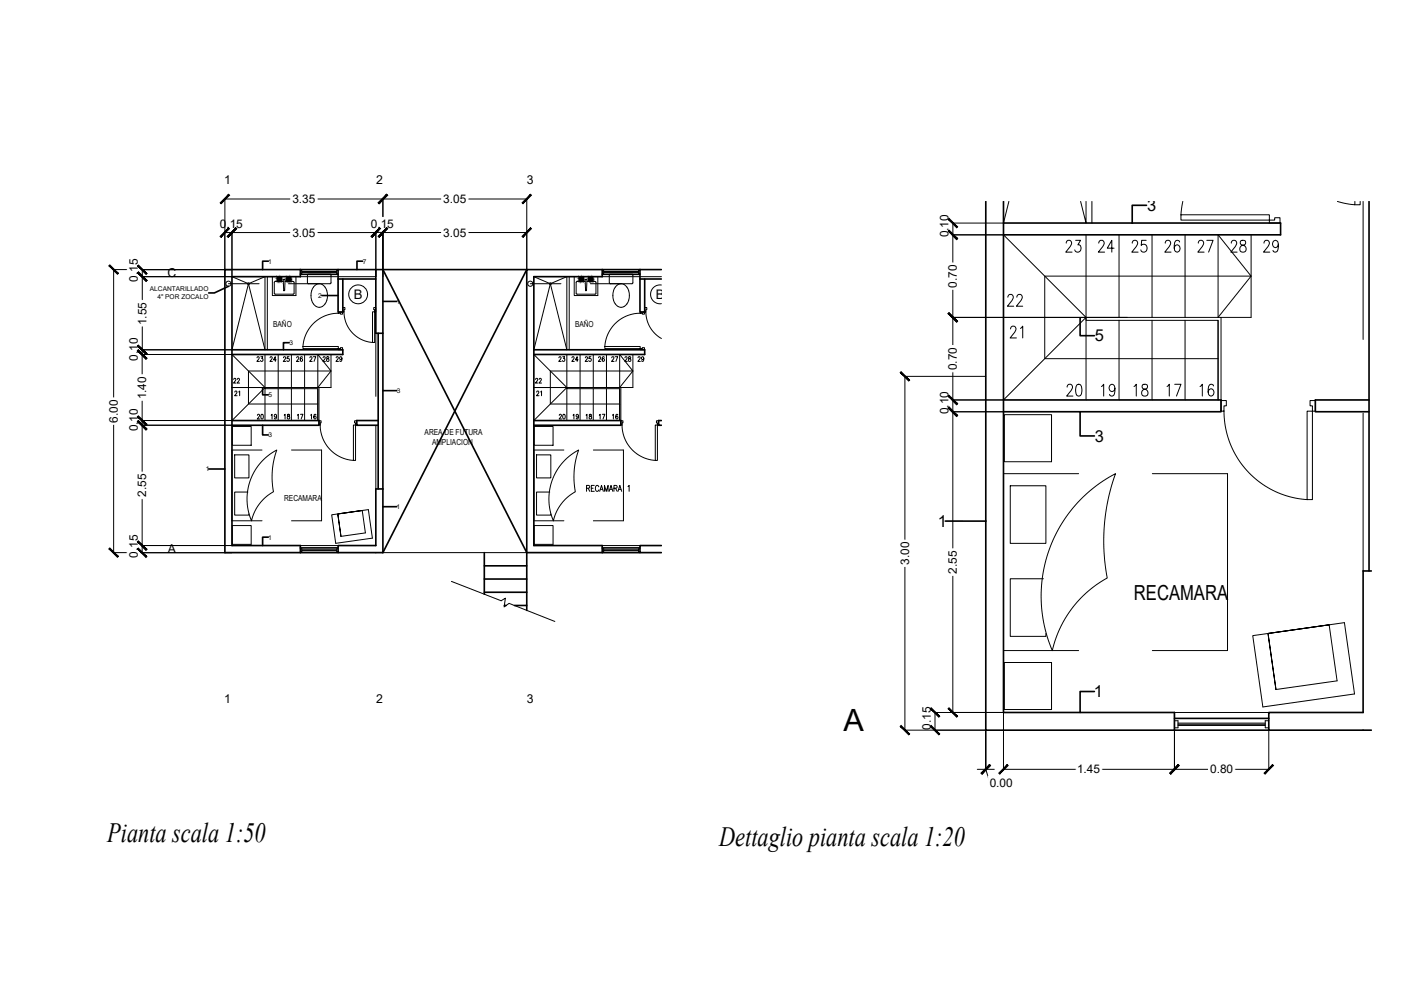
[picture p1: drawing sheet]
<svg xmlns="http://www.w3.org/2000/svg" width="594mm" height="420mm" viewBox="0 0 594 420" stroke-linecap="round" stroke-linejoin="round" font-family="sans-serif">
<!-- layer: A-FURN -->
<g fill="none" stroke="#000" stroke-width=".42">
<path d="M427.8 85.4l-2.3 9.2M458.2 85.4l2.3 9.2v-9.2M463 85.4v9.2M98.4 117.3l6.6 2.8M113.4 117.3v31M115.5 117.3v8h10v-8M120.1 118.4h.8l-.2 4.8h-.4zM120.1 119.3l-3.7 .2v5l8.1 .2 .2-5.2-3.8-.2M130.8 116.3h9.2l.4 .4-.2 3.5-9.4 .1M130.8 116.3l-.4 .4v3.2l.4 .4M226.4 117.3l6.6 2.8M241.4 117.3v31"/>
<path d="M243.5 117.3v8h10v-8M248.1 118.4h.8l-.2 4.8h-.4zM248.1 119.3l-3.7 .2v5l8.1 .2 .2-5.2-3.8-.2M258.4 116.5l9.8-.2 .1 3.8-9.7 .1zM105.3 120.7l-6.9 27.6M105.7 120.1l6.7-2.8v31l-6.9-27.6M133.4 121.1a3.1 3.1 0 0 1 3.3-.5 3.1 3.1 0 0 1 1.9 2.7 5.2 5.2 0 0 1-3.2 7 5.2 5.2 0 0 1-3.2-7zM233.3 120.7l-6.9 27.6M233.7 120.1l6.7-2.8v31l-6.9-27.6M261.4 121.1a3.1 3.1 0 0 1 3.3-.5 3.1 3.1 0 0 1 1.9 2.7 5.2 5.2 0 0 1-3.2 7 5.2 5.2 0 0 1-3.1-7.4zM425.9 175.8h20v20h-20zM98.5 180.8h8v8h-8z"/>
<path d="M99.5 192.9h6.1v9.7h-6.1zM111.1 190.8h-12.7v30h12.7M111.9 194.8l2.2-1.9 3.3-2.1a33.6 33.6 0 0 0-1.4 17.7 18.9 18.9 0 0 0-9.4 12.3 23.4 23.4 0 0 1 5.3-26zM123.6 190.8h12.8v30h-12.8M226.5 180.8h8v8h-8zM227.5 192.9h6.1v9.7h-6.1zM239.1 190.8h-12.7v30h12.7M239.9 194.8l2.2-1.9 3.3-2.1a33.6 33.6 0 0 0-1.4 17.7 18.9 18.9 0 0 0-9.4 12.3 23.4 23.4 0 0 1 5.3-26zM251.6 190.8h12.8v30h-12.8M105.1 208.6h-5.6v9.8h6.1v-.5M153.6 216.4l-10.4 1.5 1.4 9.5-1.4-9.5 10.4-1.5 1.3 9.5-10.3 1.5M233.1 208.6h-5.6v9.8h6.1v-.5"/>
<path d="M428.4 206h15.1v24.4h-15.1zM457.4 200.8h-31.9v75h31.9M459.1 210.9a58.7 58.7 0 0 1 13.9-10.1 83.8 83.8 0 0 0-3.5 44.3 47 47 0 0 0-23.3 30.7 58.5 58.5 0 0 1 12.9-64.9zM488.6 200.8h31.9v75h-31.9M98.5 222.8h8v8h-8zM226.5 222.8h8v8h-8zM442.4 245.4h-14v24.4h15.1v-1.2M563.6 264.9l-25.9 3.7 3.4 23.7-3.4-23.7 25.9-3.7 3.4 23.8-25.9 3.6M425.9 280.9h20v19.9h-20z"/>
<circle cx="96.9" cy="120.3" r="1.1"/>
<circle cx="105.4" cy="120.3" r=".4"/>
<circle cx="224.9" cy="120.3" r="1.1"/>
<circle cx="233.4" cy="120.3" r=".4"/>
</g>
<!-- layer: A-WALL-FULL-EXTR -->
<path d="M418 85.4v224.2h80v-7.5h-72.5v-216.7M95.4 114.3h32v3h-29v114h29v3h-32zM159.4 114.3h3v27h-3zM223.4 114.3h32v3h-29v114h29v3h-32zM159.4 207.3h3v27h-19v-3h16zM280.5 231.3h-9.1v3h9.1M581.5 242.1h-3.5v60h-40v7.5h43.5" fill="none" stroke="#000" stroke-width=".7"/>
<!-- layer: A-WALL-FULL-INTR -->
<g fill="none" stroke="#000" stroke-width=".7">
<path d="M425.5 94.6h117.5v5h-117.5M580.5 85.4v156.7M143.4 118.3v14h2v-14M143.4 118.3h16M159.4 114.3h-16v4M271.4 118.3v14h2v-14M271.4 118.3h9.1M280.5 114.3h-9.1v4M98.4 148.3h47v2h-47M160.4 141.3v66M162.4 141.3v66M226.4 148.3h47v2h-47"/>
<path d="M98.4 178.3h36.9v2h-36.9M160.4 178.3h-9.1v2h9.1M226.4 178.3h36.9v2h-36.9M280.5 178.3h-1.2v2h1.2M425.5 169.6h92.3v5h-92.3M580.5 169.6h-22.7v5h22.7"/>
</g>
<!-- layer: A-FLOR-STRS -->
<g fill="none" stroke="#000" stroke-width=".42">
<path d="M425.5 99.6l35 35M460.5 99.6v35h-35h52.4M474.5 99.6v35M488.5 99.6v35M502.5 99.6v35M516.5 99.6v35M530.5 99.6v35h-12.7M460.5 134.6h57.3v35M460.5 134.6v1.2h56v33.8v-33.8M474.5 135.8v33.8M488.5 135.8v33.8M502.5 135.8v33.8"/>
<path d="M98.4 150.3l14 14M112.4 150.3v14h-14h20.9M118 150.3v14M123.6 150.3v14M129.2 150.3v14M134.8 150.3v14M140.4 150.3v14h-5.1M226.4 150.3l14 14M240.4 150.3v14h-14h20.9M246 150.3v14M251.6 150.3v14M257.2 150.3v14"/>
<path d="M262.8 150.3v14M268.4 150.3v14h-5.1M98.4 178.3l14-14v14M112.4 164.3h22.9v14M112.4 164.3v.5h22.4v13.5v-13.5M118 164.8v13.5M123.6 164.8v13.5M129.2 164.8v13.5M226.4 178.3l14-14v14M240.4 164.3h22.9v14M240.4 164.3v.5h22.4v13.5v-13.5M246 164.8v13.5"/>
<path d="M251.6 164.8v13.5M257.2 164.8v13.5M425.5 169.6l35-35v35"/>
</g>
<!-- layer: A-FLOR-OVHD -->
<g fill="none" stroke="#000" stroke-width=".42">
<path d="M516.5 99.6l14 17.5h-87.5v35h73.5M578 85.4v58.5M127.4 117.3h32M130.4 116.3h10M255.4 117.3h25.1M258.4 116.3h10M530.5 117.1l-14 17.5M96.9 120.3h13M122.4 120.3h13M224.9 120.3h13M250.4 120.3h13M134.8 150.3l5.6 7h-35v14h29.4"/>
<path d="M140.4 157.3l-5.6 7M159.4 141.3v26.7M262.8 150.3l5.6 7h-35v14h29.4M268.4 157.3l-5.6 7M578 175.2v66.9M159.4 180.5v26.8M127.4 231.3h16M255.4 231.3h16M191.4 246.5l21.1 8.2 1.8-1.1-.5 3.7 2.1-1.5 19.4 7.7M498 302.1h40"/>
</g>
<!-- layer: A-FLOR-LEVL -->
<g fill="none" stroke="#000" stroke-width=".7">
<path d="M127.4 114.3h16M127.4 116.3h16M255.4 114.3h16M255.4 116.3h16M127.4 234.3h16M127.4 232.3h16M162.4 234.3l61-120h-61l61 120v24.5M205.4 234.3v17.6M205.4 239.9h18M255.4 234.3h16M255.4 232.3h16M205.4 251.1h18"/>
<path d="M205.4 245.5h18M213.9 256.7h.7M218.1 256.7h5.3M498 309.6h40M498 304.6h40"/>
</g>
<!-- layer: A-GLAZ-FULL -->
<g fill="none" stroke="#000" stroke-width=".42">
<path d="M127.4 114.7h.6v1.2h-.6M128 115.3h14.8M128 115.1h14.8M128 115.5h14.8M143.4 114.7h-.6v1.2h.6M255.4 114.7h.6v1.2h-.6M256 115.3h14.8M256 115.1h14.8M256 115.5h14.8M271.4 114.7h-.6v1.2h.6M127.4 232.7h.6v1.2h-.6M128 233.3h14.8"/>
<path d="M128 233.5h14.8M128 233.1h14.8M143.4 232.7h-.6v1.2h.6M255.4 232.7h.6v1.2h-.6M256 233.3h14.8M256 233.5h14.8M256 233.1h14.8M271.4 232.7h-.6v1.2h.6M498 305.6h1.5v3h-1.5M499.5 307.1h37M499.5 307.6h37M499.5 306.6h37"/>
<path d="M538 305.6h-1.5v3h1.5"/>
</g>
<!-- layer: A-DOOR-FULL -->
<g fill="none" stroke="#000" stroke-width=".42">
<path d="M500.8 91.1h37.5v2.2h-37.5zM501.6 85.4l-.8 5.7M538.3 93.3h2.2v-1h2.3v2.3h-4.5zM567.1 85.4l4 1 3.4 .4v-1.4M576.8 85.4v1.4h-2.3M143.5 132.8a15 15 0 0 0-15 14.1M143.5 132.3h1.8v.9l-1.8-.4zM145.9 132.2l.4-1.8h-.9v1.8h.5a13.1 13.1 0 0 0 12.1 13v-13h.9v13h-.9M158.5 130.4h.9v1.8h-.5zM271.5 132.8a15 15 0 0 0-15 14.1M271.5 132.3h1.8v.9l-1.8-.4zM273.9 132.2l.4-1.8h-.9v1.8h.5a13 13 0 0 0 6.6 11.3"/>
<path d="M128.5 146.9h15v.9h-15zM143.5 147.8l1.8-.4v.9h-1.8zM256.5 146.9h15v.9h-15zM271.5 147.8l1.8-.4v.9h-1.8zM150.4 178.4h.9v1.8h-.5zM278.4 178.4h.9v1.8h-.5zM517.8 169.8h2.2v2.3h-1v2.2h-1.2zM519 174.3a37.6 37.6 0 0 0 35.3 37.5M554.3 174.3h2.2v37.5h-2.2zM555.5 169.8h2.3v4.5h-1.3v-2.2h-1zM135.8 180.2a15.1 15.1 0 0 0 14.1 15M149.9 180.2h.9v15h-.9z"/>
<path d="M263.8 180.2a15.1 15.1 0 0 0 14.1 15M277.9 180.2h.9v15h-.9z"/>
</g>
<!-- layer: 0 -->
<g fill="none" stroke="#000" stroke-width=".7">
<path d="M480.1 94.6h.1M486.2 87h-6.1v7.6M113.8 110.7h-2.4v3.6M153.8 110.7h-2.4v3.6M96.9 121.4l-6 2.8h-2.4M136.5 125.3h6.9M162.4 127.8h5.8M458 135v7.3h6.1M122.6 145.3h-2.4v3M111.4 164.5v2.9h2.4M162.4 165.6h5.8M458 174.6v10.2h6.1"/>
<path d="M88.5 198.8h6.9M111.4 180.3v4.1h2.4M162.4 214.8h5.8M113.8 227.7h-2.4v3.6M400.8 220.9h17.2M418 220.9h.1M464.1 293.2h-6.1v8.9"/>
</g>
<!-- layer: A-ANNO-TEXT -->
<g fill="none" stroke="#000" stroke-width=".42">
<path d="M95.3 98.5v18.8M95.3 98.6h28.8M95.4 84.3v30M95.4 84.4h28.7M98.4 98.5v18.8M133.6 98.6h25.8M133.6 84.4h54.5M162.4 98.6h25.7M162.4 84.3v33M162.4 98.5h-3v18.8M197.6 98.6h25.8M197.6 84.4h25.8"/>
<path d="M223.4 84.3v30M404 99.6h21.5M425.5 94.6h-21.4l-.1 17.7M48.1 114.3h47.2M48.2 114.3v55.3M60.3 117.3h38M98.3 114.4h-38v13.8M60.3 137.4v22.3M280.5 120.8a4 4 0 0 0-4.6 4 4 4 0 0 0 4.6 3.9M404 134.6h21.5M404 121.8v25.5M60.2 148.3h38.1"/>
<path d="M60.2 150.3h38.1M383.6 159.6h34.4M383.7 159.6v70.2M404 156.8v76.7M48.2 179v55.3M60.2 178.3h38.1M60.3 168.9v32.1M404 169.6h21.5M404 174.6h21.5M60.2 180.3h38.1M60.3 210.6v23.8M140.6 218.3l15.6-2.2 1.7 12.1-15.5 2.2z"/>
<path d="M248.7 207l1.2-.1v-1l-1.2-.1v2.5M249.4 207l.7 1.3M250.7 207h.8M252 205.8h-1.3v2.5h1.3M253.9 206.4a.74 .74 0 0 0-.9-.6 .74 .74 0 0 0-.5 1v.6a.74 .74 0 0 0 .5 .9 .74 .74 0 0 0 .9-.6M254.3 208.3l.8-2.5 .7 2.5M254.6 207.5h.9M256.3 208.3v-2.5l.8 2.5 .7-2.5v2.5M258.3 208.3l.8-2.5 .8 2.5M258.6 207.5h1M260.3 207l1.2-.1v-1l-1.2-.1v2.5M261 207l.7 1.3"/>
<path d="M262.1 208.3l.7-2.5 .8 2.5M262.4 207.5h.9M266.3 206.3l.5-.5v2.5M48.1 234.3h47.2M60.2 231.3h38.1M60.2 234.4h38.1M383.7 239.3v70.3M404 243.1v59M531.2 269.5l38.9-5.5 4.3 30.2-38.9 5.5zM383.6 309.6h34.4M396.4 302.1h29.1M396.5 302.1v7.5"/>
<path d="M418 309.6v16.6v-16.6M425.5 302.1v24.1h31.7M498 302.1v24.1M538 309.6v16.6h-15.3M414.4 326.2h7.2M418 326.2l1.8 5.6M466.3 326.2h47"/>
<circle cx="151.9" cy="124.8" r="4"/>
</g>
<!-- layer: A-FLOR-LEVL -->
<path d="M162.4 234.3h61" fill="none" stroke="#000" stroke-width=".42"/>
<!-- layer: 0 -->
<g fill="#000" stroke="#000" stroke-width=".42">
<path d="M96.9 96.6l-3.2 4 3.6-3.6zM96.9 96.6l-3.2 4-.4-.4z"/>
<path d="M97 82.4l-3.2 4 3.5-3.6zM97 82.4l-3.2 4-.4-.4z"/>
<path d="M100 96.6l-3.2 4 3.6-3.6zM100 96.6l-3.2 4-.4-.4z"/>
<path d="M164 82.4l-3.6 3.6 .4 .4zM164 82.4l.4 .4-3.6 3.6z"/>
<path d="M161 96.5l-3.2 4 3.6-3.6zM157.4 100.1l3.6-3.6-3.2 4z"/>
<path d="M164 82.4l-3.2 4 3.6-3.6zM164 82.4l-3.2 4-.4-.4z"/>
<path d="M164 96.6l-3.2 4 3.6-3.6zM164 96.6l-3.2 4-.4-.4z"/>
<path d="M225 82.4l-3.6 3.6 .4 .4zM225 82.4l.4 .4-3.6 3.6z"/>
<path d="M402.4 97.6l-.3 .4 3.9 3.2zM402.1 98l3.9 3.2-.3 .4z"/>
<path d="M402.1 93l3.6 3.6 .3-.4zM402.1 93l.3-.4 3.6 3.6z"/>
<path d="M46.2 112.7l3.6 3.6 .4-.4zM46.2 112.7l.4-.4 3.6 3.6z"/>
<path d="M58.3 115.7l4 3.2-3.6-3.6zM58.3 115.7l4 3.2-.4 .4z"/>
<path d="M58.3 112.8l3.6 3.6 .4-.4zM58.3 112.8l.4-.4 3.6 3.6z"/>
<path d="M58.3 115.7l3.6 3.6 .4-.4zM58.3 115.7l.4-.4 3.6 3.6z"/>
<path d="M100 96.6l-3.6 3.6 .4 .4zM100 96.6l.4 .4-3.6 3.6z"/>
<path d="M157.4 100.2l.4 .4 3.2-4zM161 96.6l.4 .4-3.6 3.6z"/>
<path d="M160.4 100.1l.4 .4 3.2-4zM164 96.5l.4 .4-3.6 3.6z"/>
<path d="M225 96.6l-3.6 3.6 .4 .4zM225 96.6l.4 .4-3.6 3.6z"/>
<path d="M402 98l3.6 3.6 .4-.4zM402.4 97.6l3.6 3.6-4-3.2z"/>
<path d="M402.4 132.6l-.4 .4 4 3.2zM402 133l4 3.2-.4 .4z"/>
<path d="M402 133l3.6 3.6 .4-.4zM402 133l.4-.4 3.6 3.6z"/>
<path d="M58.3 148.7l4 3.2-3.6-3.6zM58.3 148.7l4 3.2-.4 .4z"/>
<path d="M58.3 146.7l4 3.2-3.6-3.6zM58.3 146.7l4 3.2-.4 .4z"/>
<path d="M58.3 146.7l3.6 3.6 .4-.4zM58.3 146.7l.4-.4 3.6 3.6z"/>
<path d="M58.3 148.7l3.6 3.6 .4-.4zM58.3 148.7l.4-.4 3.6 3.6z"/>
<path d="M58.7 176.3l-.4 .4 4 3.2zM58.3 176.7l4 3.2-.4 .4z"/>
<path d="M58.7 178.3l-.4 .4 4 3.2zM58.3 178.7l4 3.2-.4 .4z"/>
<path d="M381.7 158l3.6 3.6 .4-.4zM381.7 158l.4-.4 3.6 3.6z"/>
<path d="M402.4 167.6l-.4 .4 4 3.2zM402 168l4 3.2-.4 .4z"/>
<path d="M402.4 172.6l-.4 .4 4 3.2zM402 173l4 3.2-.4 .4z"/>
<path d="M402 168l3.6 3.6 .4-.4zM402 168l.4-.4 3.6 3.6z"/>
<path d="M402 173l3.6 3.6 .4-.4zM402.4 172.6l3.6 3.6-4-3.2z"/>
<path d="M58.3 176.7l3.6 3.6 .4-.4zM58.3 176.7l.4-.4 3.6 3.6z"/>
<path d="M58.3 178.7l3.6 3.6 .4-.4zM58.3 178.7l.4-.4 3.6 3.6z"/>
<path d="M46.6 232.3l-.4 .4 4 3.2zM46.2 232.7l4 3.2-.4 .4z"/>
<path d="M58.7 229.3l-.4 .4 4 3.2zM58.3 229.7l4 3.2-.4 .4z"/>
<path d="M58.3 232.8l4 3.2-3.6-3.6zM58.3 232.8l4 3.2-.4 .4z"/>
<path d="M58.3 229.7l3.6 3.6 .4-.4zM58.3 229.7l.4-.4 3.6 3.6z"/>
<path d="M382.1 307.6l-.4 .4 4 3.2zM381.7 308l4 3.2-.4 .4z"/>
<path d="M394.9 307.6l-.4 .4 4 3.2zM394.5 308l4 3.2-.4 .4z"/>
<path d="M394.5 300.5l3.6 3.6 .4-.4zM394.5 300.5l.4-.4 3.6 3.6z"/>
<path d="M402.4 300.1l-.4 .4 4 3.2zM402 300.5l4 3.2-.4 .4z"/>
<path d="M416 327.8l.4 .4 3.2-4zM419.6 324.2l.4 .4-3.6 3.6z"/>
<path d="M419.6 324.2l-3.2 4 3.6-3.6zM419.6 324.2l-3.2 4-.4-.4z"/>
<path d="M427.1 324.2l-3.2 4 3.6-3.6zM423.5 327.8l3.6-3.6-3.2 4z"/>
<path d="M499.6 324.2l-3.6 3.6 .4 .4zM499.6 324.2l.4 .4-3.6 3.6z"/>
<path d="M499.6 324.2l-3.2 4 3.6-3.6zM499.6 324.2l-3.2 4-.4-.4z"/>
<path d="M536 327.8l.4 .4 3.2-4zM539.6 324.2l.4 .4-3.6 3.6z"/>
</g>
<!-- layer: A-ANNO-TEXT -->
<g fill="#fff" stroke="#fff" stroke-width=".42">
<path d="M401.3 111.5v11.1h5.5zM401.3 111.5h5.5v11.1z"/>
<path d="M401.3 146.5v11.1h5.5zM401.3 146.5h5.5v11.1z"/>
<path d="M397.7 165.2v11.2h5.5zM397.7 165.2h5.5v11.2z"/>
<path d="M397.7 90.2v11.2h5.5zM397.7 90.2h5.5v11.2z"/>
<path d="M390.1 299v11.1h5.5zM390.1 299h5.5v11.1z"/>
<path d="M401.3 232.7v11.2h5.5zM401.3 232.7h5.5v11.2z"/>
<path d="M512.4 323.4v5.5l11.2-5.5zM512.4 328.9l11.2-5.5v5.5z"/>
<path d="M456.3 323.4v5.5l10.9-5.5zM456.3 328.9l10.9-5.5v5.5z"/>
<path d="M419 329.1v5.5l11.1-5.5zM419 334.6l11.1-5.5v5.5z"/>
<path d="M45.4 168.7v11.2h5.5zM45.4 168.7h5.5v11.2z"/>
<path d="M54 109v11.2h5.5zM54 109h5.5v11.2z"/>
<path d="M57.6 127.4v10.8h5.5zM57.6 127.4h5.5v10.8z"/>
<path d="M53.9 142.5v11.1h5.5zM53.9 142.5h5.5v11.1z"/>
<path d="M57.5 158.9v10.8h5.5zM57.5 158.9h5.5v10.8z"/>
<path d="M53.9 172.5v11.1h5.5zM53.9 172.5h5.5v11.1z"/>
<path d="M57.5 200.2v11.2h5.5zM57.5 200.2h5.5v11.2z"/>
<path d="M53.9 226v11.2h5.5zM53.9 226h5.5v11.2z"/>
<path d="M92.5 92.3v5.4l11.2-5.4zM92.5 97.7l11.2-5.4v5.4z"/>
<path d="M123.3 81.6v5.5l11.2-5.5zM123.3 87.1l11.2-5.5v5.5z"/>
<path d="M187.3 81.6v5.5l11.2-5.5zM187.3 87.1l11.2-5.5v5.5z"/>
<path d="M123.3 95.9v5.4l11.2-5.4zM123.3 101.3l11.2-5.4v5.4z"/>
<path d="M156.6 92.2v5.5l11.1-5.5zM156.6 97.7l11.1-5.5v5.5z"/>
<path d="M187.3 95.8v5.5l11.2-5.5zM187.3 101.3l11.2-5.5v5.5z"/>
<path d="M381 229v11.1h5.5zM381 229h5.5v11.1z"/>
</g>
<text font-size="13" x="357.7" y="309.8">A</text>
<g font-size="11.8">
<text x="45.5" y="356.9">Pianta scala 1:50</text>
<text x="305" y="358.6">Dettaglio pianta scala 1:20</text>
</g>
<g font-size="9.3">
<text x="450.8" y="108.3">23</text>
<text x="464.6" y="108.3">24</text>
<text x="478.7" y="108.3">25</text>
<text x="492.8" y="108.3">26</text>
<text x="506.6" y="108.3">27</text>
<text x="520.7" y="108.3">28</text>
<text x="534.5" y="108.3">29</text>
<text x="425.8" y="131.2">22</text>
<text x="427.2" y="144.6">21</text>
<text x="451.2" y="169.3">20</text>
<text x="465.7" y="169.3">19</text>
<text x="479.8" y="169.3">18</text>
<text x="493.5" y="169.3">17</text>
<text x="507.6" y="169.3">16</text>
</g>
<text font-size="8.8" x="480.9" y="254.6">RECAMARA</text>
<g font-size="7">
<text x="486.4" y="89.5">3</text>
<text x="464.3" y="144.8">5</text>
<text x="464.3" y="187.3">3</text>
<text x="397.7" y="223.4">1</text>
<text x="463.8" y="295.7">1</text>
</g>
<g font-size="5.6">
<text x="150.1" y="126.7">B</text>
<text x="278.1" y="126.7">B</text>
</g>
<g font-size="5.3">
<text x="107.6" y="154.5">23</text>
<text x="113.2" y="154.5">24</text>
<text x="118.9" y="154.5">25</text>
<text x="124.5" y="154.5">26</text>
<text x="130.2" y="154.5">27</text>
<text x="135.8" y="154.5">28</text>
<text x="141.1" y="154.5">29</text>
<text x="235.7" y="154.5">23</text>
<text x="241.3" y="154.5">24</text>
<text x="246.9" y="154.5">25</text>
<text x="252.6" y="154.5">26</text>
<text x="258.2" y="154.5">27</text>
<text x="263.5" y="154.5">28</text>
<text x="269.2" y="154.5">29</text>
<text x="97.7" y="163.7">22</text>
<text x="225.8" y="163.7">22</text>
<text x="102.7" y="169" transform="rotate(-90 102.7 169)">21</text>
<text x="226.1" y="169">21</text>
<text x="107.9" y="178.9">20</text>
<text x="113.6" y="178.9">19</text>
<text x="119.2" y="178.9">18</text>
<text x="124.9" y="178.9">17</text>
<text x="130.5" y="178.9">16</text>
<text x="236" y="178.9">20</text>
<text x="241.7" y="178.9">19</text>
<text x="247.3" y="178.9">18</text>
<text x="252.9" y="178.9">17</text>
<text x="262.8" y="178.9" transform="rotate(-90 262.8 178.9)">16</text>
</g>
<g font-size="5.2">
<text x="95" y="77.9">1</text>
<text x="159.4" y="77.9">2</text>
<text x="223.4" y="77.9">3</text>
<text x="71" y="117.4">C</text>
<text x="71.2" y="234.4">A</text>
<text x="95" y="297.9">1</text>
<text x="159.4" y="297.9">2</text>
<text x="223.4" y="297.9">3</text>
</g>
<g font-size="5">
<text x="124" y="86.1">3.35</text>
<text x="188" y="86.1">3.05</text>
<text x="93.2" y="96.8">0.15</text>
<text x="124" y="100.4">3.05</text>
<text x="157.3" y="96.7">0.15</text>
<text x="188" y="100.4">3.05</text>
<text x="402.2" y="100.7" transform="rotate(-90 402.2 100.7)">0.10</text>
<text x="58.5" y="119.5" transform="rotate(-90 58.5 119.5)">0.15</text>
<text x="405.8" y="122" transform="rotate(-90 405.8 122)">0.70</text>
<text x="62.1" y="137.9" transform="rotate(-90 62.1 137.9)">1.55</text>
<text x="58.4" y="152.9" transform="rotate(-90 58.4 152.9)">0.10</text>
<text x="405.8" y="157" transform="rotate(-90 405.8 157)">0.70</text>
<text x="62" y="169.3" transform="rotate(-90 62 169.3)">1.40</text>
<text x="50" y="179.2" transform="rotate(-90 50 179.2)">6.00</text>
<text x="402.2" y="175.7" transform="rotate(-90 402.2 175.7)">0.10</text>
<text x="58.4" y="182.9" transform="rotate(-90 58.4 182.9)">0.10</text>
<text x="62" y="210.7" transform="rotate(-90 62 210.7)">2.55</text>
<text x="58.4" y="236.5" transform="rotate(-90 58.4 236.5)">0.15</text>
<text x="385.5" y="239.5" transform="rotate(-90 385.5 239.5)">3.00</text>
<text x="405.8" y="243.2" transform="rotate(-90 405.8 243.2)">2.55</text>
<text x="394.6" y="309.5" transform="rotate(-90 394.6 309.5)">0.15</text>
<text x="456.7" y="327.9">1.45</text>
<text x="513.1" y="327.9">0.80</text>
<text x="419.7" y="333.6">0.00</text>
</g>
<g font-size="3.5">
<text x="115.8" y="138.7">BAÑO</text>
<text x="243.8" y="138.7">BAÑO</text>
<text x="180.1" y="184.5">AREA DE FUTURA</text>
<text x="183.2" y="188.8">AMPLIACION</text>
<text x="120.5" y="212.3">RECAMARA</text>
</g>
<g font-size="2.8">
<text x="113.7" y="111.7">1</text>
<text x="153.9" y="111.7">7</text>
<text x="63.6" y="123.5">ALCANTARILLADO</text>
<text x="66.8" y="126.9">4&quot; POR ZOCALO</text>
<text x="134.9" y="126.3">2</text>
<text x="168.2" y="128.8">1</text>
<text x="122.7" y="146.3">3</text>
<text x="168.3" y="166.6">3</text>
<text x="113.9" y="168.4">5</text>
<text x="113.9" y="185.4">3</text>
<text x="87.2" y="199.8">1</text>
<text x="168.2" y="215.8">1</text>
<text x="113.7" y="228.7">1</text>
</g>
</svg>
